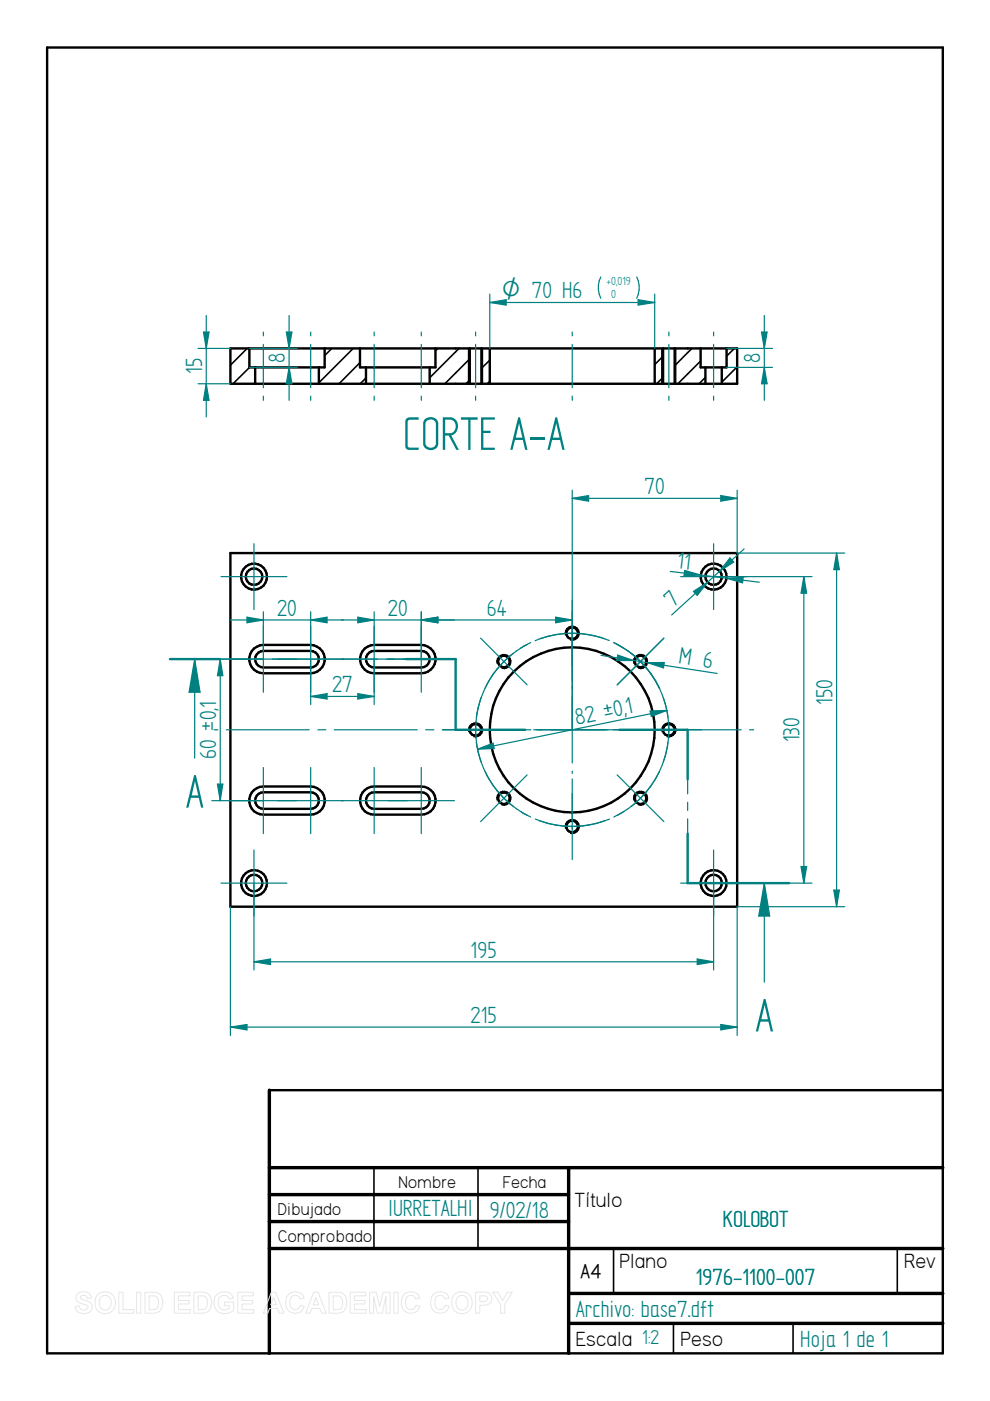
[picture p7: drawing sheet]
<svg xmlns="http://www.w3.org/2000/svg" width="210mm" height="297mm" viewBox="0 0 210 297" stroke-linecap="round" stroke-linejoin="round" font-family="sans-serif">
<g fill="none" stroke="#000" stroke-width=".51">
<path d="M10 10.1h189.9v276.8h-189.9zM48.9 117.3h107.4v74.9h-107.4zM53.8 137.5l1.3-.7 .7-.1h10.1a3 3 0 0 1 3 3 3 3 0 0 1-3 3h-10.1a3 3 0 0 1-2.8-1.9 3 3 0 0 1 .8-3.3zM54.4 138.7l.4-.4 1-.3h10.1a1.76 1.76 0 0 1 1.7 1.8 1.76 1.76 0 0 1-1.7 1.7h-10.1a1.76 1.76 0 0 1-1.4-2.8zM77.3 137.5l1.3-.7 .7-.1h10a3 3 0 0 1 3 3 3 3 0 0 1-3 3h-10a3 3 0 0 1-2.8-1.9 3 3 0 0 1 .8-3.3zM77.9 138.7l.9-.6 .5-.1h10a1.76 1.76 0 0 1 1.8 1.8 1.76 1.76 0 0 1-1.8 1.7h-10a1.76 1.76 0 0 1-1.4-2.8zM53.8 167.5l1.3-.7h.7h10.1a2.98 2.98 0 0 1 3 2.9 2.98 2.98 0 0 1-3 3h-10.1a2.98 2.98 0 0 1-2.8-1.9 2.98 2.98 0 0 1 .8-3.3zM54.4 168.7l.4-.4 1-.3h10.1a1.76 1.76 0 0 1 1.7 1.7 1.76 1.76 0 0 1-1.7 1.8h-10.1a1.76 1.76 0 0 1-1.4-2.8zM77.3 167.5l.6-.4 1.4-.3h10a2.98 2.98 0 0 1 3.1 2.9 2.98 2.98 0 0 1-3.1 3h-10a2.98 2.98 0 0 1-2.8-1.9 2.98 2.98 0 0 1 .8-3.3zM77.9 168.7l.9-.6 .5-.1h10a1.76 1.76 0 0 1 1.8 1.7 1.76 1.76 0 0 1-1.8 1.8h-10a1.76 1.76 0 0 1-1.4-2.8zM57.1 231.1h142.8"/>
<circle cx="53.9" cy="122.3" r="2.75"/>
<circle cx="53.9" cy="122.3" r="1.75"/>
<circle cx="121.3" cy="134.2" r="1.23"/>
<circle cx="151.3" cy="122.3" r="1.73"/>
<circle cx="151.3" cy="122.3" r="2.74"/>
<circle cx="100.8" cy="154.7" r="1.25"/>
<circle cx="106.8" cy="140.3" r="1.22"/>
<circle cx="121.3" cy="154.7" r="17.5"/>
<circle cx="135.8" cy="140.3" r="1.22"/>
<circle cx="141.8" cy="154.7" r="1.23"/>
<circle cx="106.8" cy="169.2" r="1.25"/>
<circle cx="121.3" cy="175.2" r="1.22"/>
<circle cx="135.8" cy="169.2" r="1.24"/>
<circle cx="53.9" cy="187.2" r="1.76"/>
<circle cx="53.9" cy="187.2" r="2.73"/>
<circle cx="151.3" cy="187.2" r="1.75"/>
<circle cx="151.3" cy="187.2" r="2.74"/>
</g>
<path d="M57.1 231.1v55.8M57.1 247.6h142.8M57.1 253.3h63.5M57.1 259h63.5M120.6 247.6v39.3M57.1 264.7h142.8M120.6 274.2h79.3M120.6 280.6h79.3" fill="none" stroke="#000" stroke-width=".72"/>
<path d="M79.3 247.6v17.1M101.3 247.6v17.1M130.1 264.8v9.4M190.2 264.8v9.4M142.8 280.6v6.3M168.1 280.6v6.3" fill="none" stroke="#000" stroke-width=".34"/>
<path d="M119.9 134.7a1.51 1.51 0 0 1 1.3-1.9 1.51 1.51 0 0 1 1.6 1.6 1.51 1.51 0 0 1-1.9 1.3M99.4 155.2a1.51 1.51 0 0 1 1.3-1.9 1.51 1.51 0 0 1 1.7 1.6 1.51 1.51 0 0 1-1.9 1.3M105.4 140.6a1.51 1.51 0 0 1 1.3-1.9 1.51 1.51 0 0 1 1.6 1.7 1.51 1.51 0 0 1-1.9 1.3M134.4 140.6a1.49 1.49 0 0 1 1.3-1.8 1.49 1.49 0 0 1 1.6 1.6 1.49 1.49 0 0 1-1.9 1.3M140.4 155.2a1.51 1.51 0 0 1 1.3-1.9 1.51 1.51 0 0 1 1.6 1.6 1.51 1.51 0 0 1-1.9 1.3M105.4 169.6a1.51 1.51 0 0 1 1.3-1.9 1.51 1.51 0 0 1 1.6 1.7 1.51 1.51 0 0 1-1.9 1.3M119.9 175.6a1.51 1.51 0 0 1 1.3-1.9 1.51 1.51 0 0 1 1.6 1.7 1.51 1.51 0 0 1-1.9 1.3M134.4 169.6a1.49 1.49 0 0 1 1.3-1.8 1.49 1.49 0 0 1 1.6 1.6 1.49 1.49 0 0 1-1.9 1.3" fill="none" stroke="#000" stroke-width=".25"/>
<g fill="none" stroke="#008080" stroke-width=".25">
<path d="M101.9 135.3l9.9 9.9M108.9 138.5a20.1 20.1 0 0 0-7.9 13.6M111.8 136.6l-1.5 .9M112.5 136.2a20.5 20.5 0 0 0-9.7 9.8M114.5 135.4l-1 .4M114.5 135.4a20.9 20.9 0 0 1 14.7 .4M114.5 135.4a20.4 20.4 0 0 1 13.7 0M121.3 127.3v14M130.1 136.2a20.5 20.5 0 0 1 9.7 9.8M130.8 136.6l1.5 .9M133.7 138.5a20.3 20.3 0 0 1 7.9 13.6M140.8 135.3l-9.9 9.9"/>
<path d="M93.9 154.7h13.9M100.8 153.9v1.7M101 157.4a20.4 20.4 0 0 0 10.8 15.5M101.3 158.8l3.3-1.2 .2 1.1zM102 147.9a20.4 20.4 0 0 0 0 13.7M134.8 154.7h14M140.6 147.9a20.4 20.4 0 0 1 1.2 6.8M141.4 150.6l-40.1 8.2M141.6 157.4a20.2 20.2 0 0 1-7.8 13.6M141.8 153.9v.8M141.8 154.7a19.9 19.9 0 0 1-1.2 6.9M102.8 163.5a18.4 18.4 0 0 0 4 5.7"/>
<path d="M108 170.3l.9 .7M111 172.4l1.5 .8M111.8 164.3l-9.9 9.9M113.5 173.7l1 .3M114.5 174l1.7 .6 3.7 .6M121.3 168.2v14M128.2 174a20.4 20.4 0 0 1-6.9 1.2M129.2 173.7a20.4 20.4 0 0 1-14.7 .3M130.9 164.3l9.9 9.9M132.3 172l-1.4 .9M139.8 163.5a20.2 20.2 0 0 1-9.7 9.7"/>
</g>
<path d="M101.3 158.8l3.3-1.2 .2 1.1z" fill="#008080"/>
<path d="M137.8 150.7l3.6-.1-3.3 1.3z" fill="none" stroke="#008080" stroke-width=".25"/>
<path d="M137.8 150.7l3.6-.1-3.3 1.3z" fill="#008080"/>
<path d="M53.8 187.2v18.5M151.3 187.2v18.5M53.8 203.9l3.6-.6v1.2z" fill="none" stroke="#008080" stroke-width=".25"/>
<path d="M53.8 203.9l3.6-.6v1.2z" fill="#008080"/>
<path d="M147.8 203.3l3.5 .6-3.5 .6z" fill="none" stroke="#008080" stroke-width=".25"/>
<path d="M147.8 203.3l3.5 .6-3.5 .6z" fill="#008080"/>
<path d="M151.3 122.3h20.9M170.4 122.3l.6 3.5h-1.2zM151.3 187.2h20.9M53.8 203.9h97.5" fill="none" stroke="#008080" stroke-width=".25"/>
<path d="M170.4 122.3l.6 3.5h-1.2z" fill="#008080"/>
<path d="M169.8 183.7h1.2l-.6 3.5z" fill="none" stroke="#008080" stroke-width=".25"/>
<path d="M169.8 183.7h1.2l-.6 3.5z" fill="#008080"/>
<path d="M156.3 117.3h22.8M170.4 122.3v64.9M156.3 192.2h22.8M176.8 188.7h1.2l-.6 3.5z" fill="none" stroke="#008080" stroke-width=".25"/>
<path d="M176.8 188.7h1.2l-.6 3.5z" fill="#008080"/>
<path d="M177.4 117.3l.6 3.5h-1.2z" fill="none" stroke="#008080" stroke-width=".25"/>
<path d="M177.4 117.3l.6 3.5h-1.2z" fill="#008080"/>
<path d="M177.4 117.3v74.9M48.9 192.2v27.3M156.3 192.2v27.3M48.9 217.8l3.5-.6v1.2z" fill="none" stroke="#008080" stroke-width=".25"/>
<path d="M48.9 217.8l3.5-.6v1.2z" fill="#008080"/>
<path d="M152.8 217.2l3.5 .6-3.5 .6z" fill="none" stroke="#008080" stroke-width=".25"/>
<path d="M152.8 217.2l3.5 .6-3.5 .6z" fill="#008080"/>
<g fill="none" stroke="#008080" stroke-width=".25">
<path d="M52.9 77.9h10.1M52.9 73.9h10.1M55.8 70.4v.8M55.8 73v9.2M61.3 77.9l.6 3.5h-1.2zM65.9 70.4v.8M65.9 73v9.2M79.3 70.4v.8M79.3 73v9.2M89.3 70.4v.8M89.3 73v9.2M100.8 70.4v.8"/>
<path d="M100.8 73v9.2M121.3 70.4v.8M121.3 73v9.2M141.8 70.4v.8M141.8 73v9.2M55.8 84v.9M65.9 84v.9M79.3 84v.9M89.3 84v.9M100.8 84v.9M121.3 84v.9M141.8 84v.9"/>
<path d="M48.9 217.8h107.4"/>
</g>
<g fill="none" stroke="#000" stroke-width=".34">
<path d="M52.4 73.9l-3.5 3.5M52.9 77.9l-3.5 3.5M70.4 73.9l-1.6 1.5M74.9 73.9l-7.3 7.3M76.3 76.9l-4.4 4.5M92.8 73.9l-.5 .5M97.3 73.9l-6.2 6.2M99.6 76.1l-5.3 5.3M103.8 76.4l-1.7 1.7M140.6 75.5l-1.8 1.8M146.7 73.9l-3.7 3.7M148.5 76.5l-4.8 4.9"/>
<path d="M155.7 73.9l-1.6 1.6M156.3 77.8l-3.3 3.2M54.1 81.2l-.2 .2M77.6 80.1l-1.2 1.3M99.6 80.6l-.8 .8M103.8 80.9l-.5 .5M140.6 80l-1.4 1.4M149.6 80l-1.4 1.4"/>
</g>
<g fill="none" stroke="#000" stroke-width=".51">
<path d="M48.9 73.9h107.4v7.5h-107.4zM52.9 73.9v4h15.9v-4M54.1 77.9v3.5M67.6 77.9v3.5M76.3 73.9v4h16v-4M77.6 77.9v3.5M91.1 77.9v3.5M99.6 73.9v7.5M102.1 73.9v7.5M103.8 73.9v7.5M138.8 73.9v7.5M140.6 73.9v7.5"/>
<path d="M143 73.9v7.5M148.5 73.9v4h5.6v-4M149.6 77.9v3.5M153 77.9v3.5"/>
</g>
<path d="M99.3 73.9v7.5M102.3 73.9v7.5M140.3 73.9v7.5M143.3 73.9v7.5" fill="none" stroke="#000" stroke-width=".25"/>
<path d="M61.3 77.9l.6 3.5h-1.2z" fill="#008080"/>
<path d="M60.7 70.4h1.2l-.6 3.5z" fill="none" stroke="#008080" stroke-width=".25"/>
<path d="M60.7 70.4h1.2l-.6 3.5z" fill="#008080"/>
<path d="M42 73.9h6.9M43.1 70.4h1.2l-.6 3.5zM61.3 66.9v18M42 81.4h6.9" fill="none" stroke="#008080" stroke-width=".25"/>
<path d="M43.1 70.4h1.2l-.6 3.5z" fill="#008080"/>
<path d="M43.7 81.4l.6 3.5h-1.2z" fill="none" stroke="#008080" stroke-width=".25"/>
<path d="M43.7 81.4l.6 3.5h-1.2z" fill="#008080"/>
<path d="M43.7 66.9v21.5M151.3 70.4v.8M151.3 73v9.2M154.1 73.9h9.7M154.1 77.9h9.7M161.5 70.4h1.1l-.5 3.5zM151.3 84v.9" fill="none" stroke="#008080" stroke-width=".25"/>
<path d="M161.5 70.4h1.1l-.5 3.5z" fill="#008080"/>
<path d="M162.1 77.9l.5 3.5h-1.1z" fill="none" stroke="#008080" stroke-width=".25"/>
<path d="M162.1 77.9l.5 3.5h-1.1z" fill="#008080"/>
<path d="M162.1 66.9v18M142.1 121.2l18.9 2.2M154.1 122.6l3.5-.2-.2 1.2z" fill="none" stroke="#008080" stroke-width=".25"/>
<path d="M154.1 122.6l3.5-.2-.2 1.2z" fill="#008080"/>
<path d="M145.2 120.9l3.4 1-3.6 .2z" fill="none" stroke="#008080" stroke-width=".25"/>
<path d="M145.2 120.9l3.4 1-3.6 .2z" fill="#008080"/>
<path d="M154.8 118.3l.8 .9-3 1.9zM157.8 116.4l-15.4 14" fill="none" stroke="#008080" stroke-width=".25"/>
<path d="M154.8 118.3l.8 .9-3 1.9z" fill="#008080"/>
<path d="M147 125.4l3-2-2.2 2.8z" fill="none" stroke="#008080" stroke-width=".25"/>
<path d="M147 125.4l3-2-2.2 2.8z" fill="#008080"/>
<g fill="none" stroke="#008080" stroke-width=".25">
<path d="M53.8 115.3v13.9M151.3 115.3v13.9M46.9 122.3h13.9M48.9 139.7h47.5M52.4 130.9l3.4 .5-3.4 .6zM55.8 129.7v17.1M65.9 129.7v17.1M79.3 132.8v14M89.3 132.8v14M144.3 122.3h14M45.4 154.7h.8M48 154.7h17.6"/>
<path d="M67.4 154.7h1.7M70.9 154.7h17.6M90.3 154.7h1.7M93.8 154.7h17.6M113.2 154.7h1.7M116.7 154.7h17.5M136 154.7h1.8M139.5 154.7h17.6M158.9 154.7h.9M48.9 169.8h47.5M55.8 162.7v14M65.9 162.7v14"/>
<path d="M79.3 162.7v14M89.3 162.7v14M46.9 187.2h13.9M53.8 180.2v14M144.3 187.2h14M151.3 180.2v14"/>
</g>
<path d="M52.4 130.9l3.4 .5-3.4 .6z" fill="#008080"/>
<path d="M65.9 131.4l3.4-.5v1.1z" fill="none" stroke="#008080" stroke-width=".25"/>
<path d="M65.9 131.4l3.4-.5v1.1z" fill="#008080"/>
<path d="M48.9 131.4h24M75.9 130.9l3.4 .5-3.4 .6zM79.3 129.7v7M89.3 129.7v7" fill="none" stroke="#008080" stroke-width=".25"/>
<path d="M75.9 130.9l3.4 .5-3.4 .6z" fill="#008080"/>
<path d="M89.3 131.4l3.5-.5v1.1z" fill="none" stroke="#008080" stroke-width=".25"/>
<path d="M89.3 131.4l3.5-.5v1.1z" fill="#008080"/>
<path d="M65.9 139.7v9.7M72.3 131.4h24.1M79.3 139.7v9.7M65.9 147.7l3.4-.6v1.1z" fill="none" stroke="#008080" stroke-width=".25"/>
<path d="M65.9 147.7l3.4-.6v1.1z" fill="#008080"/>
<path d="M75.9 147.1l3.4 .6-3.4 .5z" fill="none" stroke="#008080" stroke-width=".25"/>
<path d="M75.9 147.1l3.4 .6-3.4 .5z" fill="#008080"/>
<g fill="none" stroke="#008080" stroke-width=".25">
<path d="M89.3 129.7v10M89.3 131.4l3.5-.5v1.1zM121.3 129.7v32.1M65.9 147.7h13.4M100.3 154.7h.6M102 154.7h8.9M112.1 154.7h.5M114.3 154.7h14M130 154.7h.6M131.7 154.7h8.9M141.8 154.7h.5M121.3 163.5v.5"/>
<path d="M121.3 165.1v8.9M121.3 175.2v.5"/>
</g>
<path d="M89.3 131.4l3.5-.5v1.1z" fill="#008080"/>
<path d="M117.8 130.9l3.5 .5-3.5 .6z" fill="none" stroke="#008080" stroke-width=".25"/>
<path d="M117.8 130.9l3.5 .5-3.5 .6z" fill="#008080"/>
<path d="M44.9 139.7h10.9M89.3 131.4h32M44.9 169.8h10.9M46.1 166.2h1.1l-.5 3.6z" fill="none" stroke="#008080" stroke-width=".25"/>
<path d="M46.1 166.2h1.1l-.5 3.6z" fill="#008080"/>
<path d="M46.7 139.7l.5 3.6h-1.1z" fill="none" stroke="#008080" stroke-width=".25"/>
<path d="M46.7 139.7l.5 3.6h-1.1z" fill="#008080"/>
<path d="M127.4 58.7a5.1 5.1 0 0 0 0 4.5M135 58.7a5.1 5.1 0 0 1 0 4.5M103.8 62.4v11.5M103.8 64.1l3.5-.6v1.2zM138.8 62.4v11.5M46.7 139.7v30.1" fill="none" stroke="#008080" stroke-width=".25"/>
<path d="M103.8 64.1l3.5-.6v1.2z" fill="#008080"/>
<path d="M135.3 63.5l3.5 .6-3.5 .6z" fill="none" stroke="#008080" stroke-width=".25"/>
<path d="M135.3 63.5l3.5 .6-3.5 .6z" fill="#008080"/>
<path d="M103.8 64.1h35M127.4 138.9l24.7 3.9M131 138.9l3.3 1.1h-3.5z" fill="none" stroke="#008080" stroke-width=".25"/>
<path d="M131 138.9l3.3 1.1h-3.5z" fill="#008080"/>
<path d="M137.3 140.5h3.5l-.1 1.1z" fill="none" stroke="#008080" stroke-width=".25"/>
<path d="M137.3 140.5h3.5l-.1 1.1z" fill="#008080"/>
<path d="M121.3 103.9v50.8M121.3 105.7l3.5-.6v1.2zM156.3 103.9v13.4" fill="none" stroke="#008080" stroke-width=".25"/>
<path d="M121.3 105.7l3.5-.6v1.2z" fill="#008080"/>
<path d="M152.8 105.1l3.5 .6-3.5 .6z" fill="none" stroke="#008080" stroke-width=".25"/>
<path d="M152.8 105.1l3.5 .6-3.5 .6z" fill="#008080"/>
<g fill="none" stroke="#008080" stroke-width=".25">
<path d="M121.3 105.7h35M52.5 139.7h-11.2v21M54.2 139.7h1.7M57.7 139.7h22.4M81.9 139.7h1.7M85.4 139.7h11.2M100.8 154.7h7.6M110.2 154.7h1.7M113.7 154.7h15.2M130.7 154.7h1.7M134.2 154.7h7.6M145.8 154.7v13.6"/>
<path d="M145.8 170.1v1.7M145.8 173.6v13.6"/>
</g>
<path d="M41.3 139.7h5.2M86.1 139.7h10.5v15h14.7M131.3 154.7h14.5v10.5M145.8 176.7v10.5h16.3" fill="none" stroke="#008080" stroke-width=".51"/>
<path d="M41.3 139.7l1.1 7.1h-2.3z" fill="#008080"/>
<path d="M41.3 139.7l1.1 7.1h-2.3zM162.1 187.2v21" fill="none" stroke="#008080" stroke-width=".25"/>
<path d="M162.1 187.2l1.1 7h-2.3z" fill="#008080"/>
<path d="M162.1 187.2l1.1 7h-2.3z" fill="none" stroke="#008080" stroke-width=".25"/>
<path d="M36 139.7h5.3M162.1 187.2h5.2" fill="none" stroke="#008080" stroke-width=".51"/>
<g fill="none" stroke="#e6e6e6" stroke-width=".21">
<path d="M16.4 274.3a1.87 1.87 0 0 1 2.9 .6l.1 .4h-.9a.82 .82 0 0 0-.6-.7 .82 .82 0 0 0-.9 .5l.3 .3a2.86 2.86 0 0 1 2.2 1.2 1.44 1.44 0 0 1-1.7 1.9 1.61 1.61 0 0 1-1.8-1.5l.8-.1a.92 .92 0 0 0 .9 .8 .92 .92 0 0 0 .9-.7l-.4-.4a2.27 2.27 0 0 1-2-1.2v-.7zM20.7 274.4a2.26 2.26 0 0 1 2.9-.1 2.26 2.26 0 0 1 .8 2.7 2.2 2.2 0 0 1-2.8 1.4 2.2 2.2 0 0 1-1.4-2.8zM21.4 275a1.35 1.35 0 0 1 1.7-.1 1.35 1.35 0 0 1 .5 1.6 1.28 1.28 0 0 1-1.5 1.2 1.28 1.28 0 0 1-1.1-1.5l.1-.7zM25.2 274h.9v3.7h2.3v.7h-3.2zM29 274h.8v4.4h-.8zM30.7 274h1.7a2.01 2.01 0 0 1 2.1 2.6 1.85 1.85 0 0 1-2.1 1.8h-1.7zM31.6 274.7a1.68 1.68 0 0 1 1.8 .5 1.75 1.75 0 0 1-.5 2.4l-1.3 .1zM37 274h3.3v.7h-2.5v1h2.3v.8h-2.3v1.2h2.5v.7h-3.3zM41.1 274h1.7a2.01 2.01 0 0 1 2 2.6 1.85 1.85 0 0 1-2 1.8h-1.7zM42 274.7a1.68 1.68 0 0 1 1.8 .5 1.75 1.75 0 0 1-.6 2.4l-1.2 .1zM46 274.4a2.13 2.13 0 0 1 3.5 .9l-.9 .1a1.22 1.22 0 0 0-1.5-.7 1.22 1.22 0 0 0-.8 1.4 1.4 1.4 0 0 0 .7 1.5 1.4 1.4 0 0 0 1.6-.2v-.6h-1v-.7h1.9v1.7a2.42 2.42 0 0 1-3.1 .4 2.42 2.42 0 0 1-.9-3zM50.4 274h3.3v.7h-2.4v1h2.3v.8h-2.3v1.2h2.5v.7h-3.4z"/>
<path d="M57.5 274h1l1.7 4.4h-1l-.4-1h-1.7l-.3 1h-1zM58 275.1l.6 1.5h-1.2zM61.1 274.5a1.96 1.96 0 0 1 3.4 .8l-.9 .1a1.13 1.13 0 0 0-1.4-.7 1.13 1.13 0 0 0-.7 1.4 1.15 1.15 0 0 0 .7 1.5 1.15 1.15 0 0 0 1.5-.9l.8 .3a2.05 2.05 0 0 1-2.6 1.3 2.05 2.05 0 0 1-1.3-2.5l.2-.8zM66.5 274h.9l1.8 4.4h-1l-.4-1h-1.7l-.4 1h-.9zM67 275.1l.6 1.5h-1.2zM69.8 274h1.6a2.01 2.01 0 0 1 2.1 2.6 1.85 1.85 0 0 1-2 1.8h-1.7zM70.7 274.7a1.68 1.68 0 0 1 1.8 .5 1.75 1.75 0 0 1-.6 2.4l-1.2 .1zM74.3 274h3.3v.7h-2.5v1h2.3v.8h-2.3v1.2h2.5v.7h-3.3zM78.4 274h1.4l.7 3 .7-3h1.5v4.4h-.8l-.1-3.5-.8 3.5h-1l-.8-3.5v3.5h-.8zM83.5 274h.9v4.4h-.9zM85.6 274.5a1.96 1.96 0 0 1 3.4 .8l-.9 .1a1.13 1.13 0 0 0-1.4-.7 1.13 1.13 0 0 0-.7 1.4 1.15 1.15 0 0 0 .7 1.5 1.15 1.15 0 0 0 1.5-.9l.8 .3a2.05 2.05 0 0 1-2.5 1.3 2.05 2.05 0 0 1-1.4-2.5l.2-.8zM91.9 274.5a1.96 1.96 0 0 1 3.3 .8l-.8 .1a1.13 1.13 0 0 0-1.4-.7 1.13 1.13 0 0 0-.8 1.4 1.15 1.15 0 0 0 .8 1.5 1.15 1.15 0 0 0 1.4-.9l.8 .3a2.05 2.05 0 0 1-2.5 1.3 2.05 2.05 0 0 1-1.4-2.5l.2-.8z"/>
<path d="M96.4 274.4a2.26 2.26 0 0 1 2.8-.1 2.26 2.26 0 0 1 .8 2.7 2.2 2.2 0 0 1-2.8 1.4 2.2 2.2 0 0 1-1.4-2.8zM97 275a1.35 1.35 0 0 1 1.7-.1 1.35 1.35 0 0 1 .5 1.6 1.28 1.28 0 0 1-1.4 1.2 1.28 1.28 0 0 1-1.1-1.5l.1-.7zM100.8 274h1.5a1.45 1.45 0 0 1 1.7 .5 1.45 1.45 0 0 1-.1 1.8 2.66 2.66 0 0 1-2.2 .4v1.7h-.9zM101.7 274.7h.5a.82 .82 0 0 1 1.1 .8l-.3 .4-1.3 .1zM104.5 274h1l1.1 1.8 1-1.8h1l-1.6 2.6v1.8h-.9v-1.9z"/>
</g>
<g font-size="11.2" fill="#008080">
<text x="85.4" y="95.4">CORTE A-A</text>
<text x="39.4" y="171.2">A</text>
<text x="160.1" y="218.7">A</text>
</g>
<g font-size="5.6" fill="#008080">
<text x="60.4" y="77" transform="rotate(-90 60.4 77)">8</text>
<text x="161.2" y="77" transform="rotate(-90 161.2 77)">8</text>
<text x="42.9" y="79.3" transform="rotate(-90 42.9 79.3)">15</text>
<text x="136.7" y="104.8">70</text>
<text x="143.4" y="120.4" transform="rotate(7 143.4 120.4)">11</text>
<text x="58.8" y="130.6">20</text>
<text x="82.3" y="130.6">20</text>
<text x="103.2" y="130.6">64</text>
<text x="142.7" y="128.9" transform="rotate(-42 142.7 128.9)">7</text>
<text x="143.8" y="140.6" transform="rotate(9 143.8 140.6)">M 6</text>
<text x="70.4" y="146.8">27</text>
<text x="176.5" y="149.5" transform="rotate(-90 176.5 149.5)">150</text>
<text x="122.3" y="153.7" transform="rotate(-11 122.3 153.7)">82 ±0,</text>
<text x="133" y="151.5" transform="rotate(-11 133 151.5)">1</text>
<text x="45.8" y="160.9" transform="rotate(-90 45.8 160.9)">60 ±0,1</text>
<text x="169.5" y="157.4" transform="rotate(-90 169.5 157.4)">130</text>
<text x="99.8" y="203">195</text>
<text x="99.8" y="216.9">215</text>
<text x="82.3" y="257.7">IURRETALHI</text>
<text x="103.8" y="258.2">9/02/18</text>
<text x="153.3" y="260.1">KOLOBOT</text>
<text x="147.5" y="272.5">1976-1100-007</text>
<text x="122.1" y="279.1">Archivo: base7.dft</text>
<text x="169.7" y="285.5">Hoja 1 de 1</text>
</g>
<text font-size="5.4" fill="#008080" x="106.4" y="63.2">O 70 H6</text>
<g font-size="4.9">
<text x="121.8" y="255.9">Título</text>
<text x="131.4" y="268.8">Plano</text>
<text x="191.7" y="268.8">Rev</text>
<text x="122.1" y="285.3">Escala 1:2</text>
<text x="144.3" y="285.3">Peso</text>
</g>
<text font-size="4.7" x="123.1" y="271">A4</text>
<g font-size="4.1">
<text x="84.5" y="251.8">Nombre</text>
<text x="106.6" y="251.8">Fecha</text>
<text x="58.9" y="257.6">Dibujado</text>
<text x="58.9" y="263.3">Comprobado</text>
</g>
<g font-size="2.8" fill="#008080">
<text x="128.6" y="60.5">+0,019</text>
<text x="129.6" y="63.2">0</text>
</g>
</svg>
